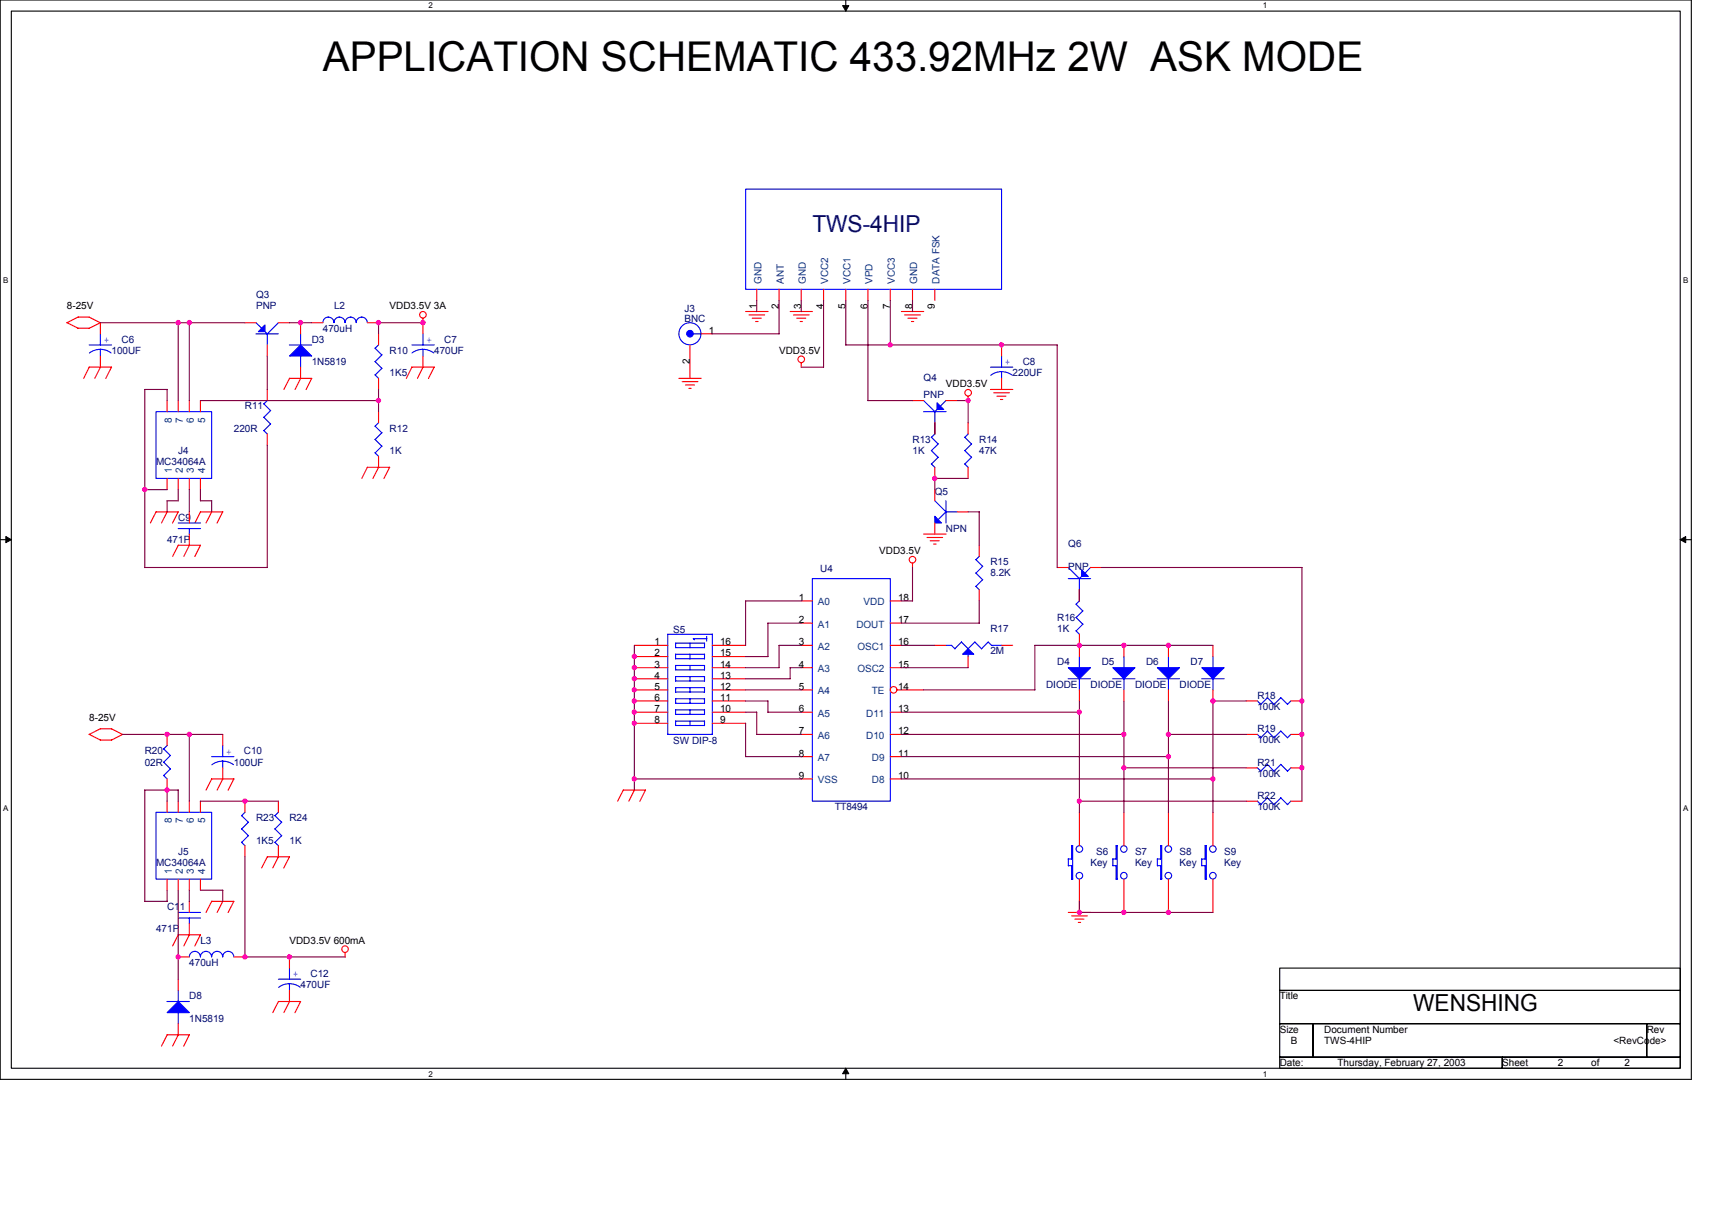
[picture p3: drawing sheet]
<svg xmlns="http://www.w3.org/2000/svg" width="297mm" height="210mm" viewBox="0 0 297 210" stroke-linecap="round" stroke-linejoin="round" font-family="sans-serif">
<path d="M0 0h293.5v187.2h-293.5zM2 1.9h289.5v183.4h-289.5z" fill="none" stroke="#000" stroke-width=".19"/>
<g fill="#fff">
<path d="M74.4 .2h.7v1.6h-.7z"/>
<path d="M74.4 185.5h.7v1.6h-.7z"/>
</g>
<path d="M146.7 0v1.9M146.7 185.3v1.9" fill="none" stroke="#000" stroke-width=".19"/>
<path d="M146.2 1h1.1l-.6 .9zM146.7 185.3l.6 1h-1.1z" fill="#000" stroke="#000" stroke-width=".17"/>
<g fill="#fff">
<path d="M219.1 .2h.8v1.6h-.8z"/>
<path d="M219.1 185.5h.8v1.6h-.8z"/>
<path d="M.5 47.8h.9v1.5h-.9z"/>
<path d="M292 47.8h.9v1.5h-.9z"/>
<path d="M.5 139.5h.9v1.5h-.9z"/>
<path d="M292 139.5h.9v1.5h-.9z"/>
</g>
<path d="M0 93.6h2M291.5 93.6h2M222 167.9h69.5v3.9h-69.5zM222 171.8h69.5v5.8h-69.5zM222 177.6h5.8v5.8h-5.8zM227.8 177.6h57.9v5.8h-57.9zM285.7 177.6h5.8v5.8h-5.8zM222 183.4h38.6v1.9h-38.6zM260.6 183.4h30.9v1.9h-30.9z" fill="none" stroke="#000" stroke-width=".19"/>
<path d="M1 93.1l1 .5-1 .5zM291.5 93.6l1-.5v1z" fill="#000" stroke="#000" stroke-width=".17"/>
<g fill="none" stroke="#f00" stroke-width=".19">
<path d="M11.6 56l1.9 .9h2M13.5 55h2l1.9 1M13.6 55l-2 1M17.4 56v1.9M17.4 56l-2 1M42.5 56h1.9M46.4 59.8v2M48.3 56h1.9M52.2 56v1.9M54.1 56h1.9M63.7 56h2M65.7 57.9v1.9"/>
<path d="M73.4 55.2v2.7M119.7 59.8v5.8M121.6 57.9h2M129.4 54h3.9M130 54.6h2.7M130.5 55.2h1.6M131.1 55.8h.4M131.3 50.2v1.9M135.2 50.2v1.9M137.1 54h3.9M137.7 54.6h2.7M138.2 55.2h1.6"/>
<path d="M138.8 55.8h.4M139 50.2v1.9M142.9 50.2v1.9M146.7 50.2v1.9M150.6 50.2v1.9M154.5 50.2v1.9M156.4 54h3.9M157 54.6h2.7M157.5 55.2h1.6M158.1 55.8h.4M158.3 50.2v1.9M162.2 50.2v1.9"/>
<path d="M173.8 59.8v2M14.5 65.6l1-1.9h3.9l-1.1 2M17.4 61.8v1.9l-1 1.9M29 69.5v1.9M30.9 69.5v1.9M32.8 69.5v1.9M34.8 69.5v1.9M46.4 67.6v1.9M46.4 75.3v1.9M49.3 67.6l.9-2h3.9l-1 2M52.2 63.7v1.9M52.2 65.6l-1 2"/>
<path d="M65.7 65.6v2M65.7 71.4v1.9M65.7 79.1v2M71.5 63.7h3.9l-1.1 2M71.5 63.7l-1 1.9M73.4 61.8v1.9l-1 1.9M117.8 65.6h3.9M118.4 66.2h2.7M118.9 66.8h1.6M119.5 67.4h.4M139 62.9v.8M158.3 69.5h1.9"/>
<path d="M162.2 73.3v2M164.1 69.5h1.9M168 68.7v.8M168 73.3v2M171.8 67.6h3.9M172.4 68.1h2.8M173 68.7h1.5M173.6 69.3h.4M173.8 65.6v2M27.1 88.8h3.8l-1 1.9M27.1 88.8l-1 1.9M29 83v1.9"/>
<path d="M29 88.8l-1 1.9M30.9 94.6h3.9l-1 1.9M30.9 83v1.9M30.9 94.6l-1 1.9M32.8 83v1.9M32.8 88.8v1.9M32.8 92.6v2M32.9 94.6l-1 1.9M33.8 90.7l1-1.9h3.9l-1 1.9M34.8 83v1.9M36.7 88.8l-1 1.9M63.7 81.1h3.9l-1 1.9"/>
<path d="M63.8 81l-1 2M65.7 81l-1 2M158.3 97.7v.8M160.2 92.6h3.9M160.8 93.2h2.8M161.4 93.8h1.6M162 94.4h.4M162.2 81.1v1.9M162.2 84.9v2M162.2 90.7v1.9M166 88.8h2M168 81.1v1.9"/>
<path d="M169.9 94.6v1.9M183.4 98.4h2M189.2 98.4h2M110.1 112h5.8M110.1 113.9h5.8M110.1 115.8h5.8M110.1 117.8h5.8M110.1 119.7h5.8M123.6 112h5.8M123.6 113.9h5.8M123.6 115.8h5.8M123.6 117.8h5.8"/>
<path d="M123.6 119.7h5.8M139 112h1.9M139 115.8h1.9M139 119.7h1.9M139 104.2h1.9M139 108.1h1.9M154.5 112h1.9M154.5 115.8h1.9M154.5 104.2h1.9M154.5 108.1h1.9M155.6 119.7h4.6M162.2 112h1.9"/>
<path d="M168 113.9v1.9M169.9 102.3v1.9M173.8 112h1.9M187.3 102.3v1.9M187.3 110v3.9M187.3 119.7v1.9M195 112v1.9M195 119.7v1.9M202.7 112v1.9M202.7 119.7v1.9M210.5 112v1.9M210.5 119.7v1.9"/>
<path d="M15.4 127.4l2 1M17.4 128.4h1.9M17.4 126.4h2l1.9 1M17.4 126.4l-1.9 1M21.3 127.4l-2 1M29 127.4v1.9M29 135.1v2M29 139v1.9M30.9 139v1.9M32.8 139v1.9M34.8 139v1.9M38.6 133.2l.1 1.9-1 2"/>
<path d="M38.6 127.4v1.9M40.6 135.1l-1 2M40.6 135.1h-3.9l-1 2M42.5 139v1.9M48.3 139v1.9M108.1 137.1h3.9l-1 1.9M108.2 137l-1 2M110.1 121.6h5.8M110.1 123.5h5.8M110.1 125.5h5.8M110.1 137l-1 2M123.6 121.6h5.8"/>
<path d="M123.6 123.5h5.8M123.6 125.5h5.8M139 135.1h1.9M139 127.4h1.9M139 123.5h1.9M139 131.3h1.9M154.5 135.1h1.9M154.5 127.4h1.9M154.5 123.5h1.9M154.5 131.3h1.9M216.2 139h2M216.2 133.2h2"/>
<path d="M216.2 127.4h2M216.2 121.6h2M224 139h1.9M224 133.2h1.9M224 127.4h1.9M224 121.6h1.9M29 152.5v1.9M30.9 152.5v1.9M32.8 152.5v1.9M32.8 156.4v1.9M34.8 152.5v1.9M36.7 156.4h3.9"/>
<path d="M36.7 156.3l-1 2M38.7 156.3l-1 2M40.6 156.4l-1 1.9M42.5 146.7v1.9M46.4 148.6h3.8l-1 2M46.4 148.6l-1 2M48.3 146.7v1.9M48.3 148.6l-1 2M185.4 158.3h3.8M185.9 158.9h2.8M186.5 159.4h1.6M187.3 140.9v5.8"/>
<path d="M187.3 152.5v5.8M195 140.9v5.8M195 152.5v5.8M202.7 140.9v5.8M202.7 152.5v5.8M210.5 140.9v5.8M210.5 152.5v5.8M29 179.5h3.9M29 179.5l-1 2M29.9 164.1l1-2 3.9 .1-1 1.9M30.9 169.9v1.9M30.9 177.6v1.9"/>
<path d="M30.9 166h1.9M30.9 179.5l-1 2M32.8 179.5l-.9 2M32.8 160.2v2M32.9 162.1l-1 2M40.6 166h1.9M48.3 173.7h3.9M48.3 173.7l-1 2M50.2 171.8v1.9l-.9 2M50.2 166v1.9M52.2 173.7l-1 2M59.9 165.2v.8"/>
<path d="M187.1 160h.4"/>
<circle cx="73.4" cy="54.6" r=".57"/>
<circle cx="139" cy="62.3" r=".57"/>
<circle cx="168" cy="68.1" r=".57"/>
<circle cx="158.3" cy="97.1" r=".57"/>
<circle cx="155" cy="119.7" r=".57"/>
<circle cx="59.9" cy="164.7" r=".57"/>
</g>
<g fill="none" stroke="#00f" stroke-width=".19">
<path d="M129.4 32.8h44.4v17.4h-44.4zM15.5 59.8h3.9M17.4 57.9v2M44.4 57.9h3.9M44.4 56l1 .9M46 57.5l.4 .4M46.4 57.9v1.9M48.3 56l-1.9 1.9M50.2 59.8h3.9M52.2 57.9v1.9M56 56a.96 .96 0 0 1 1-1 .96 .96 0 0 1 1 1 .96 .96 0 0 1 .9-1 .96 .96 0 0 1 1 1 .96 .96 0 0 1 .9-1 .96 .96 0 0 1 1 1 .96 .96 0 0 1 1-1 .96 .96 0 0 1 .9 1M65.7 59.8l-.6 .6"/>
<path d="M71.5 59.8h3.9M73.4 57.9v2M120.3 57.9h1.3M15.5 61.2l1.1-.5 .8-.1 1.2 .2 .7 .4M17.4 60.6v1.2M27.1 71.4h9.6v11.6h-9.6zM45.8 72.4l1.1 1.2M46.4 69.5l-.6 .5 1.1 1.2M47 73.5l-1.2 1.2 .6 .6M47 71.2l-1.2 1.2M52.2 61.7v2M65.1 65l.6 .6"/>
<path d="M65.1 60.4l1.1 1.2M65.1 76.2l1.1 1.2M65.1 73.9l1.1 1.2M65.7 73.3l-.6 .6M66.3 63.9l-1.2 1.1M66.3 61.6l-1.2 1.1 1.1 1.2M66.3 77.4l-1.2 1.1 .6 .6M66.3 75.1l-1.2 1.1M71.5 61.2l.7-.4 1.2-.2 .8 .1 1.1 .5M73.4 60.6v1.2M160.2 71.4h3.9M160.2 69.5l2 1.9"/>
<path d="M161.6 78.1l1.2 1.2M161.6 75.8l1.2 1.2M162.2 71.4v1.9M162.2 75.3l-.6 .6M162.6 71l-.4 .4M162.8 79.3l-1.2 1.2M162.8 77l-1.2 1.2M164.1 69.5l-1 1M167.4 75.8l1.2 1.2M168 75.3l-.6 .6M168.6 79.3l-1.2 1.2M168.6 77l-1.2 1.1 1.2 1.2"/>
<path d="M171.8 63.7h3.9M173.8 61.8v1.9M173.8 64.5v1.2M175.6 65.1l-1-.5-.9-.1-1.1 .2-.7 .4M30.9 90.7h3.9M30.9 91.7h3.9M32.8 91.7v.9M161.6 80.5l.6 .6M162.2 86.9l1.9 1.9M164.1 86.9v3.8M166.1 88.8h-2l-1.4 1.4M167.4 80.5l.6 .6"/>
<path d="M169.3 99.4l1.2 1.1-1.2 1.2M169.3 97.1l1.2 1.1-1.2 1.2M169.9 96.5l-.6 .6M185.4 98.4l1.9 2v1.9M187.7 100l-.4 .4M189.2 98.4l-.9 1M117.2 113.5v.8h5v-.8M117.2 117.3v.8h5M117.2 113.5h5.1M117.2 117.4h5.1M119.7 111.6v.8M119.7 113.5v.8"/>
<path d="M119.7 115.4v.8M119.7 117.4v.8M119.7 119.3v.8M120.3 110.8l.2 .2M120.3 110.8h2.3M122.2 111.6v.8M122.2 115.4v.8M122.2 117.4v.8M122.2 119.3v.8h-5v-.8h5.1M122.3 111.6h-5.1v.8h5M122.3 115.4h-5.1v.8h5M122.6 110.4v.8"/>
<path d="M123.6 110h-7.7v17.4M123.6 110v17.4M140.9 100.4h13.6v38.6h-13.6zM164.1 112h1l.6 .6M166.8 111.4l-1.1 1.1M168 113.5v.4M169.1 111.4l1.2 1.2M169.2 111.4l-1.2 1.2-1.2-1.2M169.3 101.7l.6 .6M171.4 111.4l.7 .6M171.5 111.4l-1.2 1.1M172 112h1.8"/>
<path d="M185.3 117.8h3.9M185.4 100.4h3.8M186.7 107.1l1.2 1.2M187.3 113.9v1.9M187.3 117.8v1.9M187.3 104.2l-.6 .6 1.2 1.2M187.9 108.3l-1.2 1.1 .6 .6M187.9 106l-1.2 1.1M193.1 117.8h3.8M195 113.9v1.9M195 117.8v1.9M200.8 117.8h3.9"/>
<path d="M202.7 113.9v1.9M202.7 117.8v1.9M208.5 117.8h3.9M210.5 113.9v1.9M210.5 117.8v1.9M28.4 134.5l.6 .6M28.4 132.2l1.2 1.2-1.2 1.1M28.4 129.9l1.2 1.2M29 129.3l-.6 .6M29.6 131l-1.2 1.2M36.7 131.3h3.9M38.6 129.3v2"/>
<path d="M38.6 132v1.2M40.5 132.7l-1.1-.6-.8-.1-1.1 .3-.7 .4M115.9 127.4h7.7M117.2 121.2v.8h5v-.8M117.2 125.1v.8h5v-.8M117.2 121.2h5.1M117.2 125.1h5.1M119.7 121.2v.8M119.7 123.1v.9M119.7 125.1v.8M122.2 123.1v.9M122.3 123.1h-5.1v.8h5"/>
<path d="M218.1 133.2l.7 .6M218.1 127.4l.7 .6M218.1 121.6l.7 .6M219.9 138.4l1.1 1.2 1.2-1.2M219.9 132.6l1.2 1.2M219.9 126.8l1.2 1.2M219.9 121l1.2 1.2M219.9 138.4l-1.2 1.2-.6-.6M219.9 132.6l-1.2 1.2M219.9 126.8l-1.2 1.2M219.9 121l-1.2 1.2M222.2 138.4l1.2 1.2 .6-.6"/>
<path d="M222.2 126.8l1.2 1.2M222.2 126.8l-1.2 1.2M223.4 133.8l-1.2-1.2-1.2 1.2M223.4 122.2l-1.2-1.2-1.2 1.2M224 133.2l-.6 .6M224 127.4l-.6 .6M224 121.6l-.6 .6M27.1 140.9h9.6v11.6h-9.6zM30.9 158.3h3.9M30.9 159.3h3.9M32.8 159.2v1M41.9 146.1l.6 .6"/>
<path d="M41.9 143.8l1.2 1.2M41.9 141.5l1.2 1.1M42.5 140.9l-.6 .6M43.1 144.9l-1.2 1.2M43.1 142.6l-1.2 1.2M47.7 146.1l.6 .6M47.7 143.8l1.2 1.1-1.2 1.2M47.7 141.5l1.2 1.1M48.3 140.9l-.6 .6M48.9 142.6l-1.2 1.2M185.4 150.2h.5M185.9 149v-2.3h.2v5.8h-.2v-2.3"/>
<path d="M185.9 149h-.6l.1 1.2M193.1 150.2h.6M193.7 149l-.1-2.3h.2v5.8h-.1v-2.3M193.7 149h-.6v1.2M201.4 146.7h.2v5.8h-.2v-2.3h-.6M201.4 149h-.6v1.2M201.4 146.7v2.3M208.5 150.2h.6v2.3h.2M209.1 146.7h.2v5.8M209.1 149h-.6v1.2M209.1 146.7v2.3M29 173.7h3.8"/>
<path d="M30.9 171.8v1.9M30.9 175.6v2M32.8 166a.96 .96 0 0 1 1-1 .96 .96 0 0 1 1 1 .97 .97 0 0 1 .9-1 .97 .97 0 0 1 1 1 .96 .96 0 0 1 1-1 .96 .96 0 0 1 .9 1 .96 .96 0 0 1 1-1 .96 .96 0 0 1 1 1M48.3 169.9h3.9M50.2 167.9v2M50.2 170.6v1.2M52.1 171.3l-1.1-.6-.8-.1-1.2 .3-.7 .4"/>
<circle cx="119.7" cy="57.9" r="1.92"/>
<circle cx="187.3" cy="147.3" r=".57"/>
<circle cx="187.3" cy="151.9" r=".57"/>
<circle cx="195" cy="147.3" r=".57"/>
<circle cx="195" cy="151.9" r=".57"/>
<circle cx="202.7" cy="147.3" r=".57"/>
<circle cx="202.7" cy="151.9" r=".57"/>
<circle cx="210.4" cy="147.3" r=".57"/>
<circle cx="210.4" cy="151.9" r=".57"/>
</g>
<g fill="#00f" stroke="#00f" stroke-width=".19">
<path d="M200.8 115.8h3.9l-2 2z" fill-rule="evenodd"/>
<path d="M193.1 115.8h3.8l-1.9 2z" fill-rule="evenodd"/>
<path d="M208.5 115.8h3.9l-1.9 2z" fill-rule="evenodd"/>
<path d="M46 56.4v1.1h-1.2z" fill-rule="evenodd"/>
<path d="M52.2 59.8l1.9 2h-3.9z" fill-rule="evenodd"/>
<path d="M162.2 89.6l1.1 1.1h-1.1z" fill-rule="evenodd"/>
<path d="M162.6 69.9l1.1 1.1h-1.1z" fill-rule="evenodd"/>
<path d="M187.7 98.8l1.1 1.2h-1.1z" fill-rule="evenodd"/>
<path d="M185.4 115.8h3.8l-1.9 2z" fill-rule="evenodd"/>
<path d="M29 175.7l1.9-2 1.9 2z" fill-rule="evenodd"/>
<path d="M168 112.5l.9 1h-1.9z" fill-rule="evenodd"/>
<circle cx="119.7" cy="57.9" r=".57"/>
</g>
<g fill="none" stroke="#800040" stroke-width=".19">
<path d="M17.4 56h25.1M30.9 56v13.5M32.8 56v13.5M50.2 56h3.9M73.4 56h-7.7v1.9M123.6 57.9h11.6M131.3 52.1v2M135.2 52.1v5.8M139 52.1v2M142.9 52.1v11.6M146.7 52.1v7.7h36.7v38.7M150.6 52.1v17.4"/>
<path d="M154.5 52.1v7.8M158.3 52.1v2M29 67.5v2M29 67.6h-3.9v30.9l21.3-.1M34.8 69.5h30.9M46.4 61.8v5.8M46.4 77.2v21.2M65.7 67.6v3.8M139 63.7h3.9M150.6 69.5h7.7M162.2 73.3v2M166 69.5h2v3.9"/>
<path d="M25.1 84.9h3.9M30.9 84.9v2h-1.9v1.9M32.8 84.9v3.9M34.8 84.9v2h1.9v1.9M158.3 98.4v5.8M168 88.8h1.9v5.8M168 83h-5.8v1.9M191.2 98.4h34.7v40.6M110.1 112v25.1M129.3 115.8h5.9M129.4 119.7h9.6M133.2 108.1h5.8"/>
<path d="M133.2 108.1v5.8h-3.9M139 104.2h-9.6v7.8M139 112h-3.8v3.8M139 115.8h-1.9v2h-7.7M156.4 104.2h1.9M156.4 112h5.8M156.4 115.8h11.6M160.2 119.7h19.4M169.9 104.2v3.9h-13.5M187.3 102.3v1.9M210.5 112h-31l.1 7.7M21.3 127.4h17.3"/>
<path d="M29 137.1v1.9M30.9 137v2M30.9 137.1h-5.8v19.3h3.9M32.8 127.4v11.6M34.8 139h13.5M110 135.1h29M129.3 123.5h2v3.9h7.7M129.3 121.6h3.9v1.9M129.4 125.5l-.1 5.8h9.7M133.2 123.5h5.8M156.4 123.5h30.9M156.4 127.4h38.6"/>
<path d="M156.4 131.3h46.4M156.4 135.1h54.1M187.3 139h28.9M187.3 121.6v19.3M195 133.2h21.2M195 121.6v19.3M202.7 127.4h13.5M202.7 121.6v19.3M210.4 121.6h5.8M210.5 121.6v19.3M29 154.4v2M30.9 154.4v15.5"/>
<path d="M32.8 154.4v2M34.8 154.4h3.9l-.1 2M42.5 148.6v17.4h17.4M187.3 158.3h23.2M187.3 156.3v2"/>
</g>
<g fill="#f0f" stroke="#f0f" stroke-width=".19">
<circle cx="25.1" cy="84.9" r=".38"/>
<circle cx="65.7" cy="69.5" r=".38"/>
<circle cx="65.7" cy="56" r=".38"/>
<circle cx="73.4" cy="56" r=".38"/>
<circle cx="29" cy="137" r=".38"/>
<circle cx="52.1" cy="56" r=".38"/>
<circle cx="50.2" cy="166" r=".38"/>
<circle cx="42.5" cy="166" r=".38"/>
<circle cx="42.5" cy="139" r=".38"/>
<circle cx="110" cy="117.7" r=".38"/>
<circle cx="110" cy="135.1" r=".38"/>
<circle cx="110" cy="113.9" r=".38"/>
<circle cx="110" cy="119.7" r=".38"/>
<circle cx="110" cy="123.5" r=".38"/>
<circle cx="110" cy="115.8" r=".38"/>
<circle cx="30.9" cy="166" r=".38"/>
<circle cx="110" cy="125.5" r=".38"/>
<circle cx="110" cy="121.6" r=".38"/>
<circle cx="29" cy="127.4" r=".38"/>
<circle cx="30.9" cy="56" r=".38"/>
<circle cx="32.8" cy="56" r=".38"/>
<circle cx="32.8" cy="127.4" r=".38"/>
<circle cx="202.7" cy="111.9" r=".38"/>
<circle cx="195" cy="111.9" r=".38"/>
<circle cx="187.3" cy="111.9" r=".38"/>
<circle cx="195" cy="127.4" r=".38"/>
<circle cx="202.7" cy="127.4" r=".38"/>
<circle cx="202.7" cy="131.3" r=".38"/>
<circle cx="225.9" cy="121.6" r=".38"/>
<circle cx="225.9" cy="127.4" r=".38"/>
<circle cx="225.9" cy="133.2" r=".38"/>
<circle cx="202.7" cy="158.3" r=".38"/>
<circle cx="195" cy="158.3" r=".38"/>
<circle cx="187.3" cy="158.3" r=".38"/>
<circle cx="195" cy="133.2" r=".38"/>
<circle cx="187.3" cy="123.5" r=".38"/>
<circle cx="210.4" cy="121.6" r=".38"/>
<circle cx="210.4" cy="135.1" r=".38"/>
<circle cx="187.3" cy="139" r=".38"/>
<circle cx="168" cy="69.5" r=".38"/>
<circle cx="162.2" cy="83" r=".38"/>
<circle cx="154.5" cy="59.8" r=".38"/>
<circle cx="173.8" cy="59.8" r=".38"/>
</g>
<text font-size="7.1" x="56" y="12.2">APPLICATION SCHEMATIC 433.92MHz 2W ASK MODE</text>
<text font-size="4.1" fill="#000080" x="140.9" y="40.3">TWS-4HIP</text>
<text font-size="4.1" x="245.2" y="175.5">WENSHING</text>
<g font-size="1.7">
<text x="11.6" y="53.7">8-25V</text>
<text x="67.6" y="53.7">VDD3.5V 3A</text>
<text x="131.3" y="53.6" transform="rotate(-90 131.3 53.6)">1</text>
<text x="135.1" y="53.6" transform="rotate(-90 135.1 53.6)">2</text>
<text x="139" y="53.6" transform="rotate(-90 139 53.6)">3</text>
<text x="142.9" y="53.6" transform="rotate(-90 142.9 53.6)">4</text>
<text x="146.7" y="53.6" transform="rotate(-90 146.7 53.6)">5</text>
<text x="150.6" y="53.6" transform="rotate(-90 150.6 53.6)">6</text>
<text x="154.4" y="53.6" transform="rotate(-90 154.4 53.6)">7</text>
<text x="158.3" y="53.6" transform="rotate(-90 158.3 53.6)">8</text>
<text x="162.2" y="53.6" transform="rotate(-90 162.2 53.6)">9</text>
<text x="123" y="57.9">1</text>
<text x="119.7" y="63.2" transform="rotate(-90 119.7 63.2)">2</text>
<text x="135.2" y="61.4">VDD3.5V</text>
<text x="164.1" y="67.2">VDD3.5V</text>
<text x="152.5" y="96.1">VDD3.5V</text>
<text x="138.6" y="104.2">1</text>
<text x="155.8" y="104.2">18</text>
<text x="113.5" y="111.9">1</text>
<text x="113.5" y="113.9">2</text>
<text x="124.9" y="111.9">16</text>
<text x="124.9" y="113.9">15</text>
<text x="138.6" y="108.1">2</text>
<text x="138.6" y="111.9">3</text>
<text x="155.8" y="111.9">16</text>
<text x="155.8" y="108.1">17</text>
<text x="113.5" y="115.8">3</text>
<text x="113.5" y="117.7">4</text>
<text x="113.5" y="119.7">5</text>
<text x="124.9" y="115.8">14</text>
<text x="124.9" y="117.7">13</text>
<text x="124.9" y="119.7">12</text>
<text x="138.6" y="115.8">4</text>
<text x="138.6" y="119.7">5</text>
<text x="155.8" y="119.7">14</text>
<text x="155.8" y="115.8">15</text>
<text x="15.5" y="125.1">8-25V</text>
<text x="113.5" y="121.6">6</text>
<text x="113.5" y="123.5">7</text>
<text x="113.5" y="125.5">8</text>
<text x="124.9" y="121.6">11</text>
<text x="124.9" y="123.5">10</text>
<text x="124.9" y="125.5">9</text>
<text x="138.6" y="123.5">6</text>
<text x="155.8" y="123.5">13</text>
<text x="138.6" y="127.4">7</text>
<text x="138.6" y="131.2">8</text>
<text x="155.8" y="131.2">11</text>
<text x="155.8" y="127.4">12</text>
<text x="138.6" y="135.1">9</text>
<text x="155.8" y="135.1">10</text>
<text x="50.2" y="163.7">VDD3.5V 600mA</text>
<text x="222" y="173.4">Title</text>
<text x="222" y="179.1">Size</text>
<text x="229.8" y="179.1">Document Number</text>
<text x="285.7" y="179.1">Rev</text>
<text x="222" y="184.9">Date:</text>
<text x="224" y="181.1">B</text>
<text x="229.8" y="181.1">TWS-4HIP</text>
<text x="232.1" y="184.9">Thursday, February 27, 2003</text>
<text x="260.6" y="184.9">Sheet</text>
<text x="270.3" y="184.9">2</text>
<text x="276.1" y="184.9">of</text>
<text x="279.9" y="181.1">&lt;RevCode&gt;</text>
<text x="281.9" y="184.9">2</text>
</g>
<g font-size="1.7" fill="#000080">
<text x="44.4" y="51.7">Q3</text>
<text x="44.4" y="53.7">PNP</text>
<text x="58" y="53.7">L2</text>
<text x="21.1" y="59.5">C6</text>
<text x="54.1" y="59.5">D3</text>
<text x="56" y="57.5">470uH</text>
<text x="77.1" y="59.5">C7</text>
<text x="118.8" y="54">J3</text>
<text x="118.8" y="55.8">BNC</text>
<text x="19.3" y="61.4">100UF</text>
<text x="54.1" y="63.3">1N5819</text>
<text x="67.6" y="61.4">R10</text>
<text x="67.6" y="65.2">1K5</text>
<text x="75.3" y="61.4">470UF</text>
<text x="175.7" y="65.2">220UF</text>
<text x="177.4" y="63.3">C8</text>
<text x="42.5" y="71">R11</text>
<text x="160.2" y="66">Q4</text>
<text x="160.2" y="69.1">PNP</text>
<text x="40.6" y="74.9">220R</text>
<text x="67.6" y="74.9">R12</text>
<text x="158.3" y="76.8">R13</text>
<text x="169.9" y="76.8">R14</text>
<text x="27.1" y="80.7">MC34064A</text>
<text x="30.9" y="78.8">J4</text>
<text x="67.6" y="78.8">1K</text>
<text x="158.3" y="78.8">1K</text>
<text x="169.9" y="78.8">47K</text>
<text x="162.2" y="85.9">Q5</text>
<text x="29" y="94.2">471P</text>
<text x="30.9" y="90.3">C9</text>
<text x="164.1" y="92.3">NPN</text>
<text x="185.4" y="95">Q6</text>
<text x="142.3" y="99.2">U4</text>
<text x="171.8" y="98.1">R15</text>
<text x="171.8" y="100">8.2K</text>
<text x="185.4" y="98.8">PNP</text>
<text x="183.4" y="107.7">R16</text>
<text x="116.8" y="109.8">S5</text>
<text x="171.8" y="109.6">R17</text>
<text x="171.8" y="113.5">2M</text>
<text x="183.4" y="109.6">1K</text>
<text x="181.5" y="119.3">DIODE</text>
<text x="183.4" y="115.4">D4</text>
<text x="189.2" y="119.3">DIODE</text>
<text x="191.2" y="115.4">D5</text>
<text x="196.9" y="119.3">DIODE</text>
<text x="198.9" y="115.4">D6</text>
<text x="204.7" y="119.3">DIODE</text>
<text x="206.6" y="115.4">D7</text>
<text x="218.2" y="121.2">R18</text>
<text x="218.2" y="123.1">100K</text>
<text x="25.1" y="130.9">R20</text>
<text x="42.3" y="130.9">C10</text>
<text x="116.8" y="129.1">SW DIP-8</text>
<text x="218.2" y="127">R19</text>
<text x="218.2" y="128.9">100K</text>
<text x="25.1" y="132.8">02R</text>
<text x="40.6" y="132.8">100UF</text>
<text x="218.2" y="132.8">R21</text>
<text x="218.2" y="134.7">100K</text>
<text x="44.4" y="142.5">R23</text>
<text x="50.2" y="142.5">R24</text>
<text x="144.8" y="140.5">TT8494</text>
<text x="218.2" y="138.6">R22</text>
<text x="218.2" y="140.5">100K</text>
<text x="30.9" y="148.3">J5</text>
<text x="44.4" y="146.3">1K5</text>
<text x="50.2" y="146.3">1K</text>
<text x="190.2" y="148.3">S6</text>
<text x="196.9" y="148.3">S7</text>
<text x="204.7" y="148.3">S8</text>
<text x="212.4" y="148.3">S9</text>
<text x="27.1" y="150.2">MC34064A</text>
<text x="189.2" y="150.2">Key</text>
<text x="196.9" y="150.2">Key</text>
<text x="204.7" y="150.2">Key</text>
<text x="212.4" y="150.2">Key</text>
<text x="27.1" y="161.8">471P</text>
<text x="29" y="157.9">C11</text>
<text x="32.8" y="167.6">470uH</text>
<text x="34.8" y="163.7">L3</text>
<text x="32.8" y="173.4">D8</text>
<text x="52.2" y="171.4">470UF</text>
<text x="53.9" y="169.5">C12</text>
<text x="32.8" y="177.2">1N5819</text>
</g>
<g font-size="1.7" fill="#004080">
<text x="132.1" y="49.2" transform="rotate(-90 132.1 49.2)">GND</text>
<text x="136" y="49.2" transform="rotate(-90 136 49.2)">ANT</text>
<text x="139.8" y="49.2" transform="rotate(-90 139.8 49.2)">GND</text>
<text x="143.7" y="49.2" transform="rotate(-90 143.7 49.2)">VCC2</text>
<text x="147.5" y="49.2" transform="rotate(-90 147.5 49.2)">VCC1</text>
<text x="151.4" y="49.2" transform="rotate(-90 151.4 49.2)">VPD</text>
<text x="155.3" y="49.2" transform="rotate(-90 155.3 49.2)">VCC3</text>
<text x="159.1" y="49.2" transform="rotate(-90 159.1 49.2)">GND</text>
<text x="163" y="49.2" transform="rotate(-90 163 49.2)">DATA FSK</text>
<text x="29.8" y="73.3" transform="rotate(-90 29.8 73.3)">8</text>
<text x="31.7" y="73.3" transform="rotate(-90 31.7 73.3)">7</text>
<text x="33.7" y="73.3" transform="rotate(-90 33.7 73.3)">6</text>
<text x="35.6" y="73.3" transform="rotate(-90 35.6 73.3)">5</text>
<text x="29.8" y="82" transform="rotate(-90 29.8 82)">1</text>
<text x="31.7" y="82" transform="rotate(-90 31.7 82)">2</text>
<text x="33.7" y="82" transform="rotate(-90 33.7 82)">3</text>
<text x="35.6" y="82" transform="rotate(-90 35.6 82)">4</text>
<text x="141.9" y="105">A0</text>
<text x="149.8" y="105">VDD</text>
<text x="141.9" y="108.9">A1</text>
<text x="141.9" y="112.7">A2</text>
<text x="148.6" y="108.9">DOUT</text>
<text x="148.8" y="112.7">OSC1</text>
<text x="141.9" y="116.6">A3</text>
<text x="148.8" y="116.6">OSC2</text>
<text x="141.9" y="120.5">A4</text>
<text x="141.9" y="124.3">A5</text>
<text x="150.3" y="124.3">D11</text>
<text x="151.3" y="120.5">TE</text>
<text x="141.9" y="128.2">A6</text>
<text x="150.3" y="128.2">D10</text>
<text x="141.9" y="132">A7</text>
<text x="141.9" y="135.9">VSS</text>
<text x="151.3" y="135.9">D8</text>
<text x="151.3" y="132">D9</text>
<text x="29.8" y="142.8" transform="rotate(-90 29.8 142.8)">8</text>
<text x="31.7" y="142.8" transform="rotate(-90 31.7 142.8)">7</text>
<text x="33.7" y="142.8" transform="rotate(-90 33.7 142.8)">6</text>
<text x="35.6" y="142.8" transform="rotate(-90 35.6 142.8)">5</text>
<text x="29.8" y="151.5" transform="rotate(-90 29.8 151.5)">1</text>
<text x="31.7" y="151.5" transform="rotate(-90 31.7 151.5)">2</text>
<text x="33.7" y="151.5" transform="rotate(-90 33.7 151.5)">3</text>
<text x="35.6" y="151.5" transform="rotate(-90 35.6 151.5)">4</text>
</g>
<g font-size="1.7" fill="#00f">
<text x="18" y="59.5">+</text>
<text x="74" y="59.5">+</text>
<text x="174.3" y="63.3">+</text>
<text x="39.2" y="130.9">+</text>
<text x="50.8" y="169.5">+</text>
</g>
<g font-size="1.4">
<text x="74.4" y="1.5">2</text>
<text x="219.1" y="1.5">1</text>
<text x=".5" y="49">B</text>
<text x="292" y="49">B</text>
<text x=".5" y="140.7">A</text>
<text x="292" y="140.7">A</text>
<text x="74.4" y="186.8">2</text>
<text x="219.1" y="186.8">1</text>
</g>
</svg>
